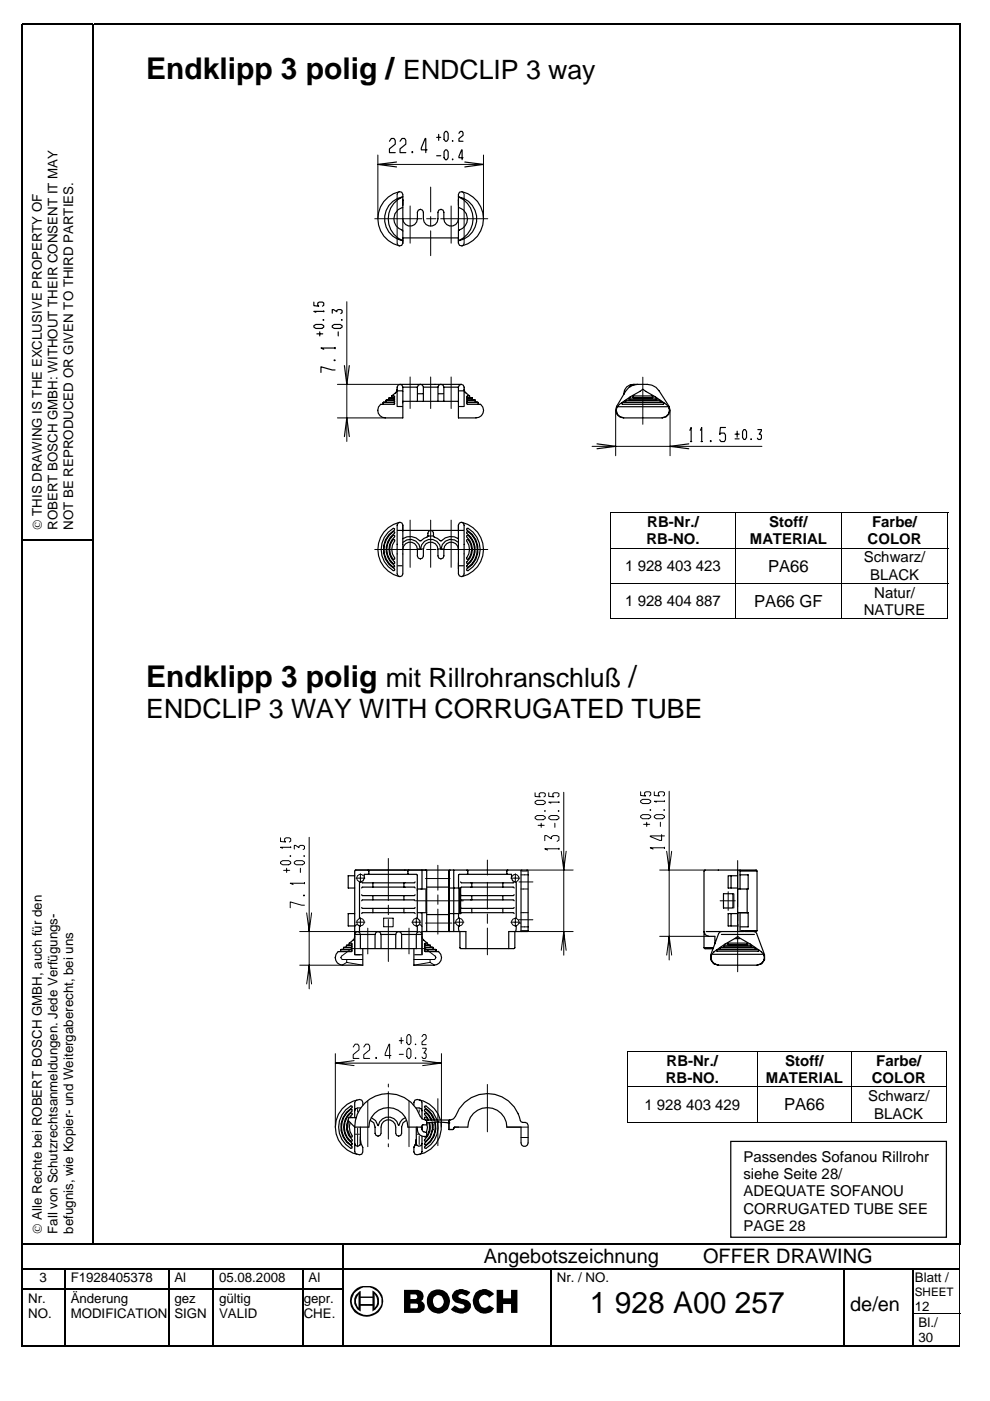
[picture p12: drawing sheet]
<svg xmlns="http://www.w3.org/2000/svg" width="210mm" height="297mm" viewBox="0 0 210 297" stroke-linecap="round" stroke-linejoin="round" font-family="sans-serif">
<g fill="#000">
<path d="M4.6 5h.3v.4h-.3zM19.6 5h.3v.4h-.3zM203.4 5h.3v.4h-.3zM4.6 114.4h.3v.3h-.3zM19.6 114.4h.3v.3h-.3zM129.5 108.6h.1v.2h-.1zM129.5 116.1h.1v.2h-.1zM200.9 108.6h.1v.2h-.1zM203.4 114.4h.3v.3h-.3zM129.5 123.6h.1v.2h-.1zM129.5 131.1h.1v.2h-.1zM200.9 131.1h.1v.2h-.1z"/>
<path d="M4.6 263.6h.3v.3h-.3zM4.6 268.8h.3v.4h-.3zM4.6 273.2h.3v.4h-.3zM4.6 278.5h.3v.2h-.3zM13.6 268.8h.3v.4h-.3zM13.6 273.2h.3v.4h-.3zM13.6 278.5h.3v.2h-.3zM35.6 268.8h.3v.4h-.3zM35.6 273.2h.3v.4h-.3zM35.6 278.5h.3v.2h-.3zM45 268.8h.4v.4h-.4zM45 273.2h.4v.4h-.4z"/>
<path d="M45 278.5h.4v.2h-.4zM64 268.8h.4v.4h-.4zM64 273.2h.4v.4h-.4zM64 278.5h.4v.2h-.4zM72.6 263.6h.4v.3h-.4zM72.6 268.8h.4v.4h-.4zM72.6 273.2h.4v.4h-.4zM72.6 278.5h.4v.2h-.4zM116.6 268.8h.4v.4h-.4zM116.6 273.2h.4v.4h-.4zM116.6 278.5h.4v.2h-.4zM178.9 268.8h.3v.4h-.3z"/>
<path d="M178.9 273.2h.3v.4h-.3zM178.9 278.5h.3v.2h-.3zM193.4 268.8h.3v.4h-.3zM193.4 273.2h.3v.4h-.3zM203.4 263.6h.3v.3h-.3zM203.5 263.9h.1zM203.5 268.8h.1v.4h-.1zM203.5 273.2h.1v.4h-.1z"/>
</g>
<g fill="none" stroke="#000" stroke-width=".34">
<path d="M4.6 5.2h15M4.8 5.4v109M19.8 5.4v109M19.9 5.2h183.5M203.5 5.4v109M4.8 114.7v148.9M4.9 114.5h14.7M19.8 114.7v148.9M203.5 114.7v148.9M4.8 263.9v4.9M4.8 269.2v4M4.8 273.6v4.9"/>
<path d="M4.8 278.7v6.8M4.9 263.8h67.7M4.9 269h8.7M4.9 273.4h8.7M13.8 269.2v4M13.8 273.6v4.9M13.8 278.7v6.8M13.9 269h21.7M13.9 273.4h21.7M35.8 269.2v4M35.8 273.6v4.9M35.8 278.7v6.8"/>
<path d="M35.9 269h9.1M35.9 273.4h9.1M45.2 269.2v4M45.2 273.6v4.9M45.2 278.7v6.8M45.4 269h18.6M45.4 273.4h18.6M64.2 269.2v4M64.2 273.6v4.9M64.2 278.7v6.8M64.4 269h8.2M64.4 273.4h8.2"/>
<path d="M72.8 263.9v4.9M72.8 269.2v4M72.8 273.6v4.9M72.8 278.7v6.8M73 263.8h130.4M73 269h43.6M116.8 269.2v4M116.8 273.6v4.9M116.8 278.7v6.8M117 269h61.9M179 269.2v4M179 273.6v4.9"/>
<path d="M179 278.7v6.8M179.2 269h14.2M193.5 269.2v4M193.5 273.6v4.9M193.5 278.7v6.8M193.7 269h9.8"/>
</g>
<g fill="none" stroke="#000" stroke-width=".21">
<path d="M80.1 34.9h22.4M80.1 32.9v13.5M91.3 39.7v5.2M102.5 32.9v13.5M79.5 46.4h9.9M84.7 40.6l-.4 .3-.1 .3v10.4l.1 .3 .4 .2M85.4 46.4v2.6M87 43.7v7.9M90.4 46.4h2M91.3 45.9v2M91.3 48.9v5.3M93.4 46.4h10"/>
<path d="M95.7 43.7v7.9M97.2 46.4v2.6M97.9 40.6l.4 .3 .1 .3v10.4l-.1 .3-.4 .2M73.5 64v29.6M87 79.9v6.7M91.3 79.9v6.7M95.7 79.9v6.7M136.3 80v10M71.5 88.6h10.2M71.5 81.5h13.3M125.5 94.6h36M130.5 87v9.6"/>
<path d="M142.1 87v9.6M79.5 116.5h9.9M87 110.3v10M90.4 116.5h2M91.3 110.3v10M93.4 116.5h10M95.7 110.3v10M129.5 108.8v7.3M129.5 116.3v7.3M129.6 108.7h71.4M155.9 108.8v7.3M155.9 116.3v7.3"/>
<path d="M178.4 108.8v7.3M178.4 116.3v7.3M200.9 108.8v7.3M200.9 116.3v7.3M201 116.2h-71.4M129.5 123.8v7.5M129.6 123.7h71.4M129.6 131.2h26.2M155.9 123.8v7.5M156 131.2h22.3M178.4 123.8v7.5M178.5 131.2h22.4"/>
<path d="M200.9 123.8v7.5M59.5 177.6v.8l1.1 .1-.3-.2v-.5l.3-.2h.7l.3 .2v.5l-.3 .2M61.6 179.6h-2.1l.4 .2M61.6 179.5v.2M65.6 177.5v32.2M113.5 173.2l.4-.3h1.3l.4 .3v.3l-.4 .3h-1.3l-.4-.3zM113.5 170l.4-.3h1.3l.4 .3v.3l-.4 .3h-1.3l-.4-.3zM113.5 168.1v.8l1 .1-.2-.2v-.5l.3-.2h.7l.3 .2v.5l-.3 .2M114.1 175h1.3M114.7 174.5v.9M115.5 171.9l.1 .1zM115.5 178.2v-1h.4l1 .6v-.4l.4-.2h.8l.4 .2v.7l-.4 .3"/>
<path d="M116.4 173.2l.4-.3h1.3l.4 .3v.3l-.4 .3h-1.3l-.4-.3zM116.4 168.1v.8l1 .1-.2-.2v-.5l.3-.2h.7l.3 .2v.5l-.3 .2M117.6 174.5v.9M118.4 171.9l.1 .1zM118.5 180h-3l.6 .2M118.5 170.1h-2.1l.4 .2M118.5 170v.2M118.5 179.8v.3M119.5 168v34.5M135.8 173l.4-.3h1.3l.5 .3v.3l-.5 .3h-1.3l-.4-.3zM135.8 169.8l.4-.3h1.3l.5 .3v.3l-.5 .3h-1.3l-.4-.3zM135.8 167.9v.8l1.1 .1-.2-.2v-.5l.3-.2h.7l.3 .2v.5l-.3 .2"/>
<path d="M136.5 174.8h1.3M137.1 174.3v.9M137.8 171.7l.2 .1zM138.7 173l.4-.3h1.3l.5 .3v.3l-.5 .3h-1.3l-.4-.3zM138.7 167.9v.8l1.1 .1-.2-.2v-.5l.3-.2h.7l.3 .2v.5l-.3 .2M140 174.3v.9M140.3 177v1.2h-.4l-2-.8v-.2h3M140.7 171.7l.2 .1zM140.9 179.7h-3l.6 .3M140.9 169.9h-2.2l.4 .2M140.9 169.8v.2M140.9 179.6v.3"/>
<path d="M141.9 167.8v35.7M59.5 182.8l.4-.3h1.3l.4 .3v.3l-.4 .2h-1.3l-.4-.2zM60.1 184.5h1.3M60.8 184.1v.9M61.5 181.4l.1 .1zM62.4 182.8l.4-.3h1.3l.5 .3v.3l-.5 .2h-1.3l-.4-.2zM62.4 180v-.8h.3l.7 .5v-.2l.3-.3h.6l.3 .3v.4l-.3 .2M63.5 197.5h12.7M63.7 184.1v.9M64.3 189.8h.3v.1h-.3zM64.4 181.4l.2 .1zM64.6 191.9h-.7l-2.4-.7v1.3"/>
<path d="M64.6 187.3h-3.1l.6 .2M64.6 187.1v.3M65 193.5l.6 4 .5-4M75.5 195.5h1.9M75.5 186.2h1.9M76.2 194.7l-.5 .5v.7M76.4 194.7l.5 .2 .3 .4v.4l-.3 .5-.5 .1M76.4 185.2v1.9M76.4 194.6v1.9M77.1 185.7l-.4-.3h-.5l-.4 .3-.2 .4 .1 .5 .4 .3M78 196.8v5.4M81.3 194.7h2.1v1.8h-2.1z"/>
<path d="M82.3 182v8.9M82.3 191.9v2M82.3 194.9v9M86.7 196.8v5.4M87.3 195.5h1.9M88.2 191h10M88.3 194.7l-.5 .2-.3 .4v.4l.3 .5 .5 .1M88.3 194.6v1.9M90.2 186.3h5.2M90.2 195.7h5.6M92.8 183.5v5.2M92.8 189.7v2"/>
<path d="M92.8 192.7v5.4M96.5 195.5h1.9M96.6 195.7l.6 .6M97.1 194.8l-.4 .3-.1 .5M97.2 194.7l.7 .2 .3 .4a.85 .85 0 0 1-1 1M97.4 194.6v1.9M103.3 182.4v3.1M103.3 187.1v5.6M103.3 193.8v2M103.3 196.8v5.6M108.3 195.5h1.9M108.3 186.2h1.9"/>
<path d="M108.5 185.8l.5-.4h.6l.4 .5v.6l-.4 .4M109.3 185.2v1.9M109.3 194.6v1.9M109.5 194.7l-.7 .2-.3 .4v.4l.3 .5 .7 .1M109.5 194.8l.4 .3 .1 .5M110 195h3M110 195.7l-.5 .6M110 187h3M110.5 193.5h1.5M110.5 196.5h1.5M110.5 185.5h1.5M110.5 188.5h1.5"/>
<path d="M110.6 197.3h1.2M110.7 184.7h1.1M111.8 197.5h9.7M111.8 184.5h9.7M119 180.5l.5 4 .5-4M139.9 184.5h9.6M139.9 198.5h10.4M141.4 180.5l.5 4 .5-4M152.7 191h3.2M154.4 189.1v3.9M155.6 189.5v3M156.4 182.5v9.7"/>
<path d="M156.4 193.3v2M156.4 196.3v9.7M63.5 204.6h9.2M65 208.6l.6-4 .5 4M72.5 204.6l1-.6 3.4 .6M73.5 203.4v.6M76.4 201.1h-1.9l-2.1 1.6-.1 .3 .1 .3 .3 .1h4.2M85.1 220v1.3M86.6 219.4h.2l.3 .4v1.3l-.3 .4h-.2l-.3-.4v-1.3zM88.3 201.1h1.9l2.1 1.6 .1 .3-.1 .3-.3 .1h-4.2M89.5 219.8l.3-.4h.4l.2 .2v.6l-.9 .7v.6h.9M91.2 203.4v.6"/>
<path d="M91.2 204l1 .6M91.2 204l-3.4 .6M119 201.5l.5-4 .5 4M141.4 202.5l.5-4 .5 4M71.1 225.4h22.5M71.1 223.4v15.6M74.9 222l.4-.6h.5l.3 .4v.8l-1.2 1v.8h1.2M75.1 224.9l-4 .5 4 .5M75.8 235.1v.7M75.8 239.2v1.1M77.1 222l.5-.6h.5l.3 .4v.8l-1.3 1v.8h1.3M78 233.4v9.7"/>
<path d="M79.7 224.2h.1v.2h-.1zM82.3 229.8v.7M82.3 231.5v10M82.9 223.8h-1.2v-.4l.8-2h.1v3M84.6 220.6h.9M84.6 223.5h.9M86.6 222.2h.2l.3 .5v1.3l-.3 .4h-.2l-.3-.4v-1.3zM86.7 233.4v9.7M88.1 221.4l.1 .1zM88.1 224.3l.1 .1zM88.9 235.3v.5M89.6 222.2h.8v.3l-.5 .8h.3l.2 .2v.6l-.2 .3h-.5l-.2-.3"/>
<path d="M89.6 224.9l4 .5-4 .5M92.8 237.7l.2 .2-.1 .1h-.1zM92.8 232.9v10M93.6 223.4v15.6M95.1 237.9h.2v.3h-.2zM103.3 229.9v10.1M107.5 239h4.5M75.3 240.5h.4M75.8 240.6v2.5M75.9 240.5h.3M82.3 242.5v.6M88.4 240.5h.4"/>
<path d="M88.9 240.9v1.8M110.5 241.2h1.5M193.4 278.6h10.2M203.5 263.9v4.9M203.5 269.2v4M203.5 273.6v4.9M203.5 278.7v6.8"/>
</g>
<g fill="#000">
<path d="M75.2 273.5a3.7 3.7 0 0 1 6 1.6 3.5 3.5 0 0 1-3.1 4.1 3.5 3.5 0 0 1-3.9-3.3h.4a3.2 3.2 0 0 0 3.4 2.9 3.2 3.2 0 0 0 2.9-3.5 3.2 3.2 0 0 0-3.4-2.4 3.2 3.2 0 0 0-2.9 3h-.4a2.96 2.96 0 0 1 1-2.4z" fill-rule="evenodd"/>
<path d="M75.5 274.5l1-.8v1.2h2.5v-1.3a2.54 2.54 0 0 1 1.3 3.1l-.7 1-.6 .4v-1.2h-2.5v-.4h2.9v.8v-.1a1.91 1.91 0 0 0 .1-2.7l-.1-.1v2.1h-.4v-1.3h-3l.1-.8a2.03 2.03 0 0 0 0 2.9l-.1-2.1h.5v2.9a2.48 2.48 0 0 1-1-3.6z" fill-rule="evenodd"/>
<path d="M85.7 273.5h2.9a1.31 1.31 0 0 1 1.1 1 1.31 1.31 0 0 1-.5 1.4 1.29 1.29 0 0 1 .9 1.3 1.29 1.29 0 0 1-1.2 1.2h-3.2v-3.4h1.3v.4h.2v1h-.2v1h1.4l.2-.2v-.7l-.3-.1h-1.1v-1h1a.52 .52 0 0 0 .3-.5 .52 .52 0 0 0-.4-.5h-1.1v.6h-1.3z" fill-rule="evenodd"/>
<path d="M91.4 273.8a2.56 2.56 0 0 1 4 1.4 2.56 2.56 0 0 1-2.8 3.2 2.3 2.3 0 0 1-2.1-2.5h1.3a1.18 1.18 0 0 0 1.2 1.4 1.18 1.18 0 0 0 1.1-1.5 1.15 1.15 0 0 0-1.2-1.2 1.15 1.15 0 0 0-1.1 1.3h-1.3l.1-.9 .3-.6z" fill-rule="evenodd"/>
<path d="M96.3 273.8l.2-.1a2.49 2.49 0 0 1 2.8 .1l.4 .3-.8 .7a1.44 1.44 0 0 0-1.6-.2l-.1 .1a.65 .65 0 0 0 .6 .7 2.44 2.44 0 0 1 2 1.1 1.96 1.96 0 0 1-2.5 1.9l-.7-.1-1-.7 .8-.8 .4 .2a1.63 1.63 0 0 0 1.5 .4l.2-.5-.4-.4a2.59 2.59 0 0 1-2.2-1.1l-.1-.8z" fill-rule="evenodd"/>
<path d="M100.8 274.1l.6-.4a2.47 2.47 0 0 1 3.4 .7l-1.1 .7a1.21 1.21 0 0 0-1.7-.3 1.21 1.21 0 0 0-.3 1.7 1.09 1.09 0 0 0 1 .8 1.09 1.09 0 0 0 1-.5l1.1 .6a2.51 2.51 0 0 1-3.4 .7 2.51 2.51 0 0 1-.9-3.3z" fill-rule="evenodd"/>
<path d="M105.3 273.5h1.4v1.8h1.7v-1.8h1.3v4.9h-1.3v-1.9h-1.7v1.9h-1.4z" fill-rule="evenodd"/>
</g>
<g fill="none" stroke="#000" stroke-width=".25">
<path d="M82.6 30l.4-.6h.5l.3 .4v.8l-1.2 1v.8h1.2M84.1 34.4l-4 .5 4 .5M84.8 30l.4-.6h.6l.2 .4v.8l-1.2 1v.8h1.2M87.4 32.2h.1v.2h-.1zM90.6 31.8h-1.3v-.4l.8-2h.2v3M92.6 29.1h.9M92.6 33h.9M93 28.5v1.3M94.4 27.9h.3l.3 .4v1.2l-.3 .5h-.3l-.3-.5v-1.2zM94.4 31.8h.3l.3 .4v1.2l-.3 .5h-.3l-.3-.5v-1.2zM95.9 29.8l.1 .2zM95.9 33.7l.1 .2z"/>
<path d="M97.3 28.3l.3-.4h.4l.2 .3v.5l-.9 .7v.6h.9M98.2 33.4h-.9l.6-1.6 .1 2.1M98.6 34.4l3.9 .5-3.9 .5M83.3 42.7l1-.6 1.1-.4a5.1 5.1 0 0 0-3.1 4.7 5.1 5.1 0 0 0 3.1 4.7 4.8 4.8 0 0 1-3.7-3.5 4.8 4.8 0 0 1 1.6-4.9zM85.4 43.9a2.55 2.55 0 0 0-1.9 2.5 2.55 2.55 0 0 0 1.9 2.5v2.7l-.2 .4-.5 .1a5.9 5.9 0 0 1-4.6-5.7 5.9 5.9 0 0 1 4.6-5.8l.5 .1 .2 .5v5.2a1.55 1.55 0 0 0 1.6 1.5 1.55 1.55 0 0 0 1.5-1.5v-1.4l.2-.4 .5-.2 .4 .2 .2 .4v1.4a1.55 1.55 0 0 0 1.5 1.5 1.55 1.55 0 0 0 1.6-1.5v-1.4l.1-.4 .5-.2 .4 .2 .2 .4v1.4a1.55 1.55 0 0 0 1.6 1.5 1.55 1.55 0 0 0 1.5-1.5v-5.2l.2-.5 .5-.1a5.9 5.9 0 0 1 4.6 5.8 5.9 5.9 0 0 1-4.6 5.7l-.5-.1-.2-.4v-2.7a2.54 2.54 0 0 0 1.9-2.5 2.54 2.54 0 0 0-1.9-2.5M85.4 50.4h11.8M89.1 44.4h.1M93.5 44.4h.1M97.2 41.7a4.7 4.7 0 0 1 3.9 4.7 4.7 4.7 0 0 1-3.9 4.7 5.1 5.1 0 0 0 3.1-4.7 5.1 5.1 0 0 0-3.1-4.7zM66.5 69.1l.5-.3h1.2l.4 .3v.3l-.4 .2h-1.2l-.5-.2zM66.5 64.1v.7l1.1 .1-.2-.2v-.5l.3-.1h.7l.2 .1v.5l-.2 .2M67.2 70.8h1.2"/>
<path d="M67.8 70.4v.8M68.5 67.8l.1 .1zM68.6 66h-2.1l.5 .2M68.6 65.9v.2M70.4 69.1l.5-.3h1.2l.4 .3v.3l-.4 .2h-1.2l-.5-.2zM70.4 66.4v-.8h.3l.7 .5v-.3l.3-.2h.6l.2 .2v.5l-.2 .2M70.8 76.3l.2 .2zM71 78.4h-.6l-2.3-.6v1.2M71 73.8h-2.9l.5 .3M71 73.7v.2M71.7 70.4v.8M72.4 67.8l.1 .1z"/>
<path d="M73 77.5l.5 4 .6-4M73 92.6l.5-4 .6 4M81.2 85.3h2.3l.2 .3-3 .1a1.6 1.6 0 0 0-.5 1.8 1.6 1.6 0 0 0 1.5 1.1h3.7v-6.5l-.2-.4-.4-.2-.4 .2-.2 .4v4.1M81.2 85.3l.1 .3-.3 .1M81.9 84.9v.2l-.3 .2M81.9 84.9h1.6l.2 .3-2.5 .1M82.4 84.4h1.1l.2 .3-1.8 .2M83 83.9l.1 .3-.3 .1M83 83.9h.5l.2 .3-1.2 .1-.3 .5M83.8 83.3l-.8 .6M84.2 82.5l-.1 .5-.3 .3M84.3 86.2h.9"/>
<path d="M84.4 82.9h.9M84.8 81.5h13M85.4 85.1h11.8M85.5 82.1h2.9M88.6 83.5h1M89.1 81.5l-.4 .2-.2 .4v3M89.2 81.5l.4 .2 .2 .4v3M89.9 82.1h2.8M93 83.5h.9M93.5 81.5l-.5 .2-.1 .4v3M93.5 81.5l.4 .2 .2 .4v3M94.2 82.1h2.9"/>
<path d="M97.4 86.2h.9M97.4 82.9h.9M98.4 82.5l.4 .8 .8 .6M99.8 84.3l-.2-.1v-.3l-.7 .2 .2 .2 1.1 .1M100.2 84.4h-1.1l-.2 .3 1.9 .2M100.2 84.4v.3l.2 .1M100.8 84.9h-1.7l-.2 .3 2.5 .1M100.8 84.9v.2l.2 .2M101.4 85.3h-2.3l-.2 .3 3 .1a1.6 1.6 0 0 1 .5 1.8 1.6 1.6 0 0 1-1.5 1.1h-3.7v-6.5l.2-.4 .4-.2 .4 .2 .2 .4v4.1M101.4 85.3v.3l.2 .1M126.6 94.1l3.9 .5-3.9 .5M131 86.2h10.6"/>
<path d="M131.8 85.4l8.8-.1 .2 .3-8.8 .1zM132.3 88.6a1.59 1.59 0 0 1-1.5-1.1 1.59 1.59 0 0 1 .5-1.8l5-3.2 5 3.2a1.56 1.56 0 0 1 .6 1.8 1.56 1.56 0 0 1-1.6 1.1M132.6 85l7.3-.1 .2 .3-7.4 .1zM132.9 82l.7-.4a7.9 7.9 0 0 1 5.5 .5l.6 .8 2.2 3.3a1.67 1.67 0 0 1-1.5 2.4h-8.2a1.65 1.65 0 0 1-1.5-2.5l1.5-2.5 .2-.9zM133.3 84.5l5.8-.1 .2 .3-5.8 .1zM134.2 84.1l4.1-.2 .1 .3-4.1 .1zM134.5 81.6l-.6-.1-.3 .5M135.2 81.5a3.2 3.2 0 0 0-3 2.1M146 94.1l-3.9 .5 3.9 .5M146.3 91.2l.2-.6v3M146.4 93.6h.3M148.5 91.2l.3-.6v3"/>
<path d="M148.6 93.6h.3M150.6 93.4h.2v.2h-.2zM153.8 90.6h-1.1l-.1 1.5 .3-.3h.7l.2 .4v1l-.2 .4h-.7l-.3-.4M155.9 93h.8M155.9 92.1h.8M156.3 91.4v1.3M157.7 91.1h.3l.3 .4v1.3l-.3 .4h-.3l-.3-.4v-1.3zM159.2 93l.1 .2zM160.7 91.1h.7v.3l-.4 .7h.2l.2 .2v.6l-.2 .3h-.4l-.2-.3M82.3 112.8l1.1-.8 .3 .1-.1 .3a4.8 4.8 0 0 0 0 8.2l.1 .2-.1 .2a5.1 5.1 0 0 1-1.3-8.2zM82.5 113.5l.9-.8h.2l.1 .2a4.3 4.3 0 0 0-.1 7l.1 .3h-.3a4.6 4.6 0 0 1-.9-6.7zM83.3 114.4l.2-.1 .2 .2a3.4 3.4 0 0 0 0 3.8v.2l-.2 .1a3 3 0 0 1-.2-4.2z"/>
<path d="M83.3 113.5h.3l.1 .1a3.9 3.9 0 0 0 0 5.8l-.1 .1a3.4 3.4 0 0 1-1.4-4.1l.4-1zM84.3 112.5h.9M84.3 120h.9M84.4 110.9l.4-.2 .4 .2 .2 .4v10.4l-.2 .4-.4 .2-.4-.2-.2-.4v-10.4zM84.7 110.7a5.9 5.9 0 0 0-4.6 5.8 5.9 5.9 0 0 0 4.6 5.8M85.4 116.5a1.55 1.55 0 0 1 1.6-1.6 1.55 1.55 0 0 1 1.5 1.6v1.4l.2 .4 .4 .2 .5-.2 .2-.4v-1.4a1.55 1.55 0 0 1 1.5-1.6 1.55 1.55 0 0 1 1.6 1.6v1.4l.1 .4 .5 .2 .4-.2 .2-.4v-1.4a1.55 1.55 0 0 1 1.6-1.6 1.55 1.55 0 0 1 1.5 1.6M85.4 115a2.16 2.16 0 0 1 2.3-.5 2.16 2.16 0 0 1 1.4 1.9M85.4 112.5h11.8M88.6 116.4h1.1M89.2 116.4a2.15 2.15 0 0 1 2.1-2.1 2.15 2.15 0 0 1 2.2 2.1M90.7 113.6l-1.6 1.1a3 3 0 0 0-3.7-.5M90.7 113.6l.2-1 .4-.1 .4 .1 .2 1"/>
<path d="M90.7 113.6h1.2M91.9 113.6l1.6 1.1a3 3 0 0 1 3.7-.5M92.9 116.4h1.1M93.5 118.5h.1M97.2 115a2.14 2.14 0 0 0-2.3-.5 2.14 2.14 0 0 0-1.4 1.9M97.3 120h1M97.3 112.5h1M97.4 110.9l.4-.2 .4 .2 .2 .4v10.4l-.2 .4-.4 .2-.4-.2-.2-.4v-10.4zM97.9 110.7a5.9 5.9 0 0 1 4.6 5.8 5.9 5.9 0 0 1-4.6 5.8M98.9 114.5l.2-.2a2.99 2.99 0 0 1 0 4.3l-.2-.1a3.5 3.5 0 0 0 .1-3.8zM99 112a5 5 0 0 1 2.1 7.1l-.8 1-1 .9h-.3v-.4a4.8 4.8 0 0 0 0-8.2zM99 112.7a4.4 4.4 0 0 1 0 7.6l-.1-.2a5.2 5.2 0 0 0 1.8-3 4.5 4.5 0 0 0-1.8-4.2z"/>
<path d="M99.1 113.5a3.7 3.7 0 0 1 0 6l-.2-.1a3.9 3.9 0 0 0 .7-4.8l-.6-.7-.1-.3zM74 200l.1 .2-.3 .2M74 200h.5l.2 .3-1.2 .1-.3 .4M75.2 198.6l-.1 .4-1.1 1M75.2 198.1l.2-.4 .4-.2 .4 .2 .2 .4v3h11.9v-3l.1-.4 .5-.2 .4 .2 .2 .4M75.2 193.7h-1.4v2.6h1.4M75.2 185.7h-1.4v2.6h1.4M75.4 198.1h.8M75.7 196l-.4 .4M75.8 196l.4 .3v1.4M76.2 197.5h12.3M76.2 196.3h.2"/>
<path d="M76.4 194.7h-.2v-7.7l.8-.2 .2-.6v-.8h11.2l.1 9.3h-.2M76.6 198.1h2.8M76.7 187l.2 .2h10.9l.2-.2M76.7 188.3l.2-.2h10.9l.2 .2M76.7 189.7l.2 .2h10.9l.2-.2M76.7 191l.2-.2h10.9l.2 .2M76.7 192.4l.2 .2h10.9l.2-.2M76.7 193.7l.2-.2h10.9l.2 .2M78 184.5l.2 .2v.5l-.2 .2M79.1 187.2v.9M79.1 189.9v.9M79.1 192.6v.9"/>
<path d="M80.1 197.5l-.4 .2-.2 .4v3M80.2 197.5l.4 .2 .2 .4v3M80.9 198.1h2.9M84.5 197.5l-.4 .2-.2 .4v3M84.6 197.5l.4 .2 .2 .4v3M85.3 198.1h2.9M85.6 187.2v.9M85.6 189.9v.9M85.6 192.6v.9M86.7 184.5l-.2 .2v.5l.2 .2M88.3 196.3h.2M88.5 198.1h.8"/>
<path d="M88.5 188.5h2M88.5 193.5h2M88.6 194.8l.4 .4v.7M88.9 196l-.4 .3v1.4M89 196l.5 .4M89.5 198.6l.1 .4 1 1M89.5 197.5h9.3v3.6M89.5 184.5v4M89.5 193.5v8.9M90.3 184.5l.2 .2v12.6l-.2 .2M90.3 188.7v4.6M90.5 188.1h4.7"/>
<path d="M90.5 193.9h4.7M95.2 188.3h2.5M95.2 193.7h2.5M95.4 184.5l-.2 .2v12.6l.2 .2M96.2 184.5v13M96.2 195.7h.3M97.2 196.3l.1 1.1 .2 .1M97.2 188.3v-2.7l.2-.2h11.1v.8l.2 .6 .8 .2v7.7M97.2 193.7v1M97.3 188.3v5.4M97.5 197.5v3.4l.2 .2h11.2l.3-.2v-3.4M97.5 188.4v5.2"/>
<path d="M97.7 187l.2 .2h10.9l.2-.2M97.7 188.3l.2-.2h10.9l.2 .2M97.7 189.7l.2 .2h10.9l.2-.2M97.7 191l.2-.2h10.9l.2 .2M97.7 192.4l.2 .2h10.9l.2-.2M97.7 193.7l.2-.2h10.9l.2 .2M97.7 188.3v5.4M99 184.5l.2 .2v.5l-.2 .2M100 187.2v.9M100 189.9v.9M100 192.6v.9M106.6 187.2v.9"/>
<path d="M106.6 189.9v.9M106.6 192.6v.9M107.7 184.5l-.2 .2v.5l.2 .2M109.5 196.3l-.1 .9-.2 .3M110.1 195.7h.3M110.7 184.5l-.2 .2v12.6l.2 .2M149.3 197.5l.3 .7 .7 .3h1.3v1.6M149.7 197.5h8M153 197.5l-.4 .1-.2 .3-1.7 4.5v1.1l.6 .8 1 .3h8.2l1-.3 .6-.8v-1.1l-1.7-4.5-.2-.3-.3-.1M153 198.1h7M153.4 189.5h2v3h-2zM155 185.7v2.6"/>
<path d="M155 193.7v2.6M155.9 199h.9M156.4 185.7h-2v2.6h2M156.4 193.7h-2v2.6h2M156.4 193.5h2.2v3h-1.7M156.4 184.5v13M156.9 185.5h1.7v3h-2.2M156.9 184.5v4M156.9 193.5v4M156.9 184.7h3.5M157.2 197.3h3.1M157.9 197.5h2.4l.2-.2-.1-12.8h-11.1v16.4l.2 .2h1.7"/>
<path d="M158.4 188.5v5M72.2 201.4v.2l-.2 .2M72.8 200.9l.1 .3-.3 .1M72.8 200.9h1.7l.2 .3-2.5 .2M73.4 200.4h1.1l.2 .3-1.9 .2M75.4 202.4h1.4M76.9 201.1v3.5h-4.2a1.61 1.61 0 0 1-1.5-1 1.61 1.61 0 0 1 .5-1.8l3-.1-.2-.3h-2.3M87.8 201.1v3.5h4.2a1.6 1.6 0 0 0 1.5-1.1 1.6 1.6 0 0 0-.5-1.7M87.9 202.4h1.4M90.6 201.4l.2 .2M90.8 200.4l-.2-.2 .1-.2-.7 .1 .2 .3h1M91.2 200.4v.3l.3 .1"/>
<path d="M91.2 200.4h-1l-.2 .3 1.8 .2M91.8 200.9v.3l.3 .1M91.8 200.9h-1.6l-.2 .3 2.5 .2M92.4 201.5l.1 .2M92.5 201.4l-.1 .2 .3 .2M92.5 201.4h-2.3l-.2 .3 3 .1M92.9 201.7l.1 .1M107.9 201.1v-3.6h3.9l.2-.2-.1-12.8h-36.5l-.2 .2v17.7M149.4 200.9h1.9M151.1 202.3h10.6M151.9 201.4l8.9-.1 .1 .3-8.9 .1zM152.3 204.6a1.6 1.6 0 0 1-1.4-1.1 1.6 1.6 0 0 1 .5-1.7l5-3.2a29.1 29.1 0 0 1 5.5 3.7v.2a1.63 1.63 0 0 1-1.4 2.1"/>
<path d="M152.6 201l7.4-.1 .2 .2-7.4 .1zM153.4 200.5l5.9-.1 .1 .3-5.8 .1zM154.3 200h4.1l.1 .2-4.1 .1zM73.3 235.3l1.1-.8 .3 .2a5 5 0 0 0-1.2 7.5l1.1 .9 .1 .3-.3 .1a5.2 5.2 0 0 1-1.1-8.2zM73.5 235.9l.9-.7 .3 .1-.1 .3a4.3 4.3 0 0 0 .1 7l-.1 .2a4.4 4.4 0 0 1-1.1-6.9zM73.9 237.6l-.3 1.8 .7 1.6 .2 .1 .2-.1a3.7 3.7 0 0 1-.5-3M74.1 237l.5-.7 .1-.2-.2-.2a3.7 3.7 0 0 0 0 6.1l.2-.2a4 4 0 0 1-.8-4.5M74.3 237l.2-.2 .2 .2M75.2 239v5.2l.2 .3 .3 .3M75.5 237h-1.6v.3l-.1 .3 1.4 1.4M75.7 233.2l-.3 .2-.2 .4v3.2M76.4 239v3.6l-.5 .4-.5-.1-.2-.5"/>
<path d="M76.5 234.9h-.7l-.4 .2-.2 .4M76.9 234.3v-.6l-.2-.4-.5-.2a5.9 5.9 0 0 0-5.1 5.9 5.9 5.9 0 0 0 5.1 5.8l.5-.1 .2-.5v-.9l-.3-.8-.2-.9M78.5 237.5l.7 .6 .3 .9v1.3l.2 .4 .4 .2 .5-.2 .2-.4v-1.3a1.56 1.56 0 0 1 1.5-1.6 1.56 1.56 0 0 1 1.6 1.6v1.3l.2 .4 .4 .2 .5-.2 .2-.4v-1.3l.2-.9 .8-.6M78.7 237l.9 .6 .5 1M84.5 238.6a2.16 2.16 0 0 0-2.2-1.8 2.16 2.16 0 0 0-2.1 1.9M86 237l-.7 .3-.5 .6-.2 .7M87.8 234.3v-.6l.2-.4 .5-.2a5.9 5.9 0 0 1 4.9 4.4M88.2 234.9h.7l.4 .2 .2 .4M88.3 239v3.6l.5 .4 .5-.1 .2-.5M89 233.2l.3 .2 .2 .4v3.4M89.5 238.8l-.2 .2h-2.8a4.1 4.1 0 0 0-4.2-4.2 4.1 4.1 0 0 0-4.1 4.2h-3M90.2 237.5a.4 .4 0 0 1 0-.7l.2 .1 .3 .6"/>
<path d="M90.2 237.5l-.7-.3-.4-.5a7.1 7.1 0 0 0-7.9-4.8 7.1 7.1 0 0 0-6 7.1M90.3 237.5l.2 .2v.8h-1v1l.4 .5 .6 .1-.1 .8a1.54 1.54 0 0 1-1.9-1.9M90.9 237.5l-.9-1.2v-.3h.3l.5 .5 .6 1M90.9 238l.1 1.7a2.29 2.29 0 0 1-.8 1.4l-.2-.1M91.5 237.9l.2 .6a3.6 3.6 0 0 1-1.6 3.5l-.1-.2a4.6 4.6 0 0 0 1.2-2.4l-.1-1.4M91.5 237.5a3.7 3.7 0 0 0-1.4-1.9l-.1-.2 .1-.2h.2l1.1 1 .6 1.3M92.2 237.9a4.3 4.3 0 0 1-2.1 4.9l-.1-.2a4.4 4.4 0 0 0 1.7-4.5v-.2M92.2 237.5l-.5-1-.7-.9-.9-.7-.1-.4h.3l1.5 1.3 .9 1.7M92.3 237.9a4.8 4.8 0 0 1-2.2 5.2l-.1 .3 .3 .1a5.2 5.2 0 0 0 2.5-5.6M93.5 237.9a5.9 5.9 0 0 1-5 6.9l-.5-.1-.2-.5v-.9l.3-.8 .2-.9M95.2 238.1l-2.4-.2-2.3 .2 .1 1-.2 1M95.4 237.5l-.2 .2v1.8"/>
<path d="M96.2 239.3l-.2 .2h-.8M109.8 236.1l.7 1.7 1.3 .3 .2 .5v3.7l-.2 .5-.4 .2h-.4l-.4-.2-.1-.5v-3.3h-3a4.1 4.1 0 0 0-4.2-4.2 4.1 4.1 0 0 0-4.1 4.2h-2.8l-.2 .3M109.9 236.2a7.1 7.1 0 0 0-6.8-4.3 7.1 7.1 0 0 0-6.5 4.8l-.5 .5-.7 .3h-5.2M89.5 240.9v3.3l-.2 .3-.3 .3"/>
</g>
<path d="M154.9 242h45.8v20.3h-45.8z" fill="#fff"/>
<path d="M154.9 242h45.8v20.3h-45.8z" fill="none" stroke="#000" stroke-width=".26"/>
<path d="M133 222.9h.1v.2h-.1zM200.5 222.9h.2v.2h-.2zM200.5 237.8h.2v.2h-.2z" fill="#000"/>
<g fill="none" stroke="#000" stroke-width=".21">
<path d="M133 223h67.7M133 230.5h67.7M133 237.9h27.5M133.1 223.1v7.3M133.1 230.5v7.5M160.6 223.1v7.3M160.6 230.5v7.5M160.7 237.9h19.8M180.6 223.1v7.3M180.6 230.5v7.5M180.7 237.9h19.8M200.6 223.1v7.3"/>
<path d="M200.6 230.5v7.5"/>
</g>
<path d="M4.6 285.3h9M13.9 285.3h21.7M35.9 285.3h9.1M45.4 285.3h18.6M64.4 285.3h8.2M73 285.3h43.6M117 285.3h61.9M179.2 285.3h14.2M193.7 285.3h9.8" fill="none" stroke="#000" stroke-width=".34"/>
<g font-size="6.3">
<text x="31" y="16.7">Endklipp 3 polig /</text>
<text x="31" y="145.7">Endklipp 3 polig</text>
<text x="125.1" y="278.3">1 928 A00 257</text>
</g>
<g font-size="5.7">
<text x="85.5" y="16.7">ENDCLIP 3 way</text>
<text x="81.8" y="145.7">mit Rillrohranschluß /</text>
<text x="31" y="152.3">ENDCLIP 3 WAY WITH CORRUGATED TUBE</text>
</g>
<g font-size="4.2">
<text x="102.6" y="267.9">Angebotszeichnung</text>
<text x="149.1" y="267.9">OFFER DRAWING</text>
<text x="180.3" y="278">de/en</text>
</g>
<g font-size="3.5">
<text x="162.8" y="121.2">PA66</text>
<text x="159.9" y="128.7">PA66 GF</text>
<text x="166.2" y="235.4">PA66</text>
</g>
<g font-size="3.2">
<text x="137.2" y="111.7">RB-Nr./</text>
<text x="163.1" y="111.7">Stoff/</text>
<text x="184.9" y="111.7">Farbe/</text>
<text x="137.1" y="115.4">RB-NO.</text>
<text x="159" y="115.4">MATERIAL</text>
<text x="183.2" y="119.3">Schwarz/</text>
<text x="183.9" y="115.4">COLOR</text>
<text x="132.6" y="121.1">1 928 403 423</text>
<text x="184.5" y="122.9">BLACK</text>
<text x="132.6" y="128.5">1 928 404 887</text>
<text x="183.2" y="130.4">NATURE</text>
<text x="185.4" y="126.7">Natur/</text>
<text x="141.3" y="226">RB-Nr./</text>
<text x="166.5" y="226">Stoff/</text>
<text x="185.8" y="226">Farbe/</text>
<text x="141.2" y="229.6">RB-NO.</text>
<text x="162.4" y="229.6">MATERIAL</text>
<text x="184" y="233.5">Schwarz/</text>
<text x="184.8" y="229.6">COLOR</text>
<text x="136.7" y="235.3">1 928 403 429</text>
<text x="185.4" y="237.2">BLACK</text>
<text x="157.6" y="246.4">Passendes Sofanou Rillrohr</text>
<text x="157.6" y="250">siehe Seite 28/</text>
<text x="157.6" y="253.7">ADEQUATE SOFANOU</text>
<text x="157.6" y="257.3">CORRUGATED TUBE SEE</text>
<text x="157.6" y="261">PAGE 28</text>
</g>
<g font-size="2.8">
<text x="8.8" y="112.4" transform="rotate(-90 8.8 112.4)">© THIS DRAWING IS THE EXCLUSIVE PROPERTY OF</text>
<text x="12.2" y="112.4" transform="rotate(-90 12.2 112.4)">ROBERT BOSCH GMBH: WITHOUT THEIR CONSENT IT MAY</text>
<text x="15.5" y="112.4" transform="rotate(-90 15.5 112.4)">NOT BE REPRODUCED OR GIVEN TO THIRD PARTIES.</text>
<text x="8.8" y="261.6" transform="rotate(-90 8.8 261.6)">© Alle Rechte bei ROBERT BOSCH GMBH, auch für den</text>
<text x="12.2" y="261.6" transform="rotate(-90 12.2 261.6)">Fall von Schutzrechtsanmeldungen. Jede Verfügungs-</text>
<text x="15.5" y="261.6" transform="rotate(-90 15.5 261.6)">befugnis, wie Kopier- und Weitergaberecht, bei uns</text>
<text x="8.3" y="271.8">3</text>
<text x="15" y="271.8">F1928405378</text>
<text x="37" y="271.8">Al</text>
<text x="46.4" y="271.8">05.08.2008</text>
<text x="65.4" y="271.8">Al</text>
<text x="118" y="271.8">Nr. / NO.</text>
<text x="194" y="271.8">Blatt /</text>
<text x="6" y="276.2">Nr.</text>
<text x="6" y="279.4">NO.</text>
<text x="15" y="276.2">Änderung</text>
<text x="15" y="279.4">MODIFICATION</text>
<text x="37" y="276.2">gez</text>
<text x="37" y="279.4">SIGN</text>
<text x="46.4" y="276.2">gültig</text>
<text x="46.4" y="279.4">VALID</text>
<text x="64.4" y="276.2">gepr.</text>
<text x="64.4" y="279.4">CHE.</text>
<text x="194" y="277.9">12</text>
<text x="194.8" y="281.3">Bl./</text>
<text x="194.8" y="284.5">30</text>
</g>
<text font-size="2.5" x="194" y="274.7">SHEET</text>
</svg>
